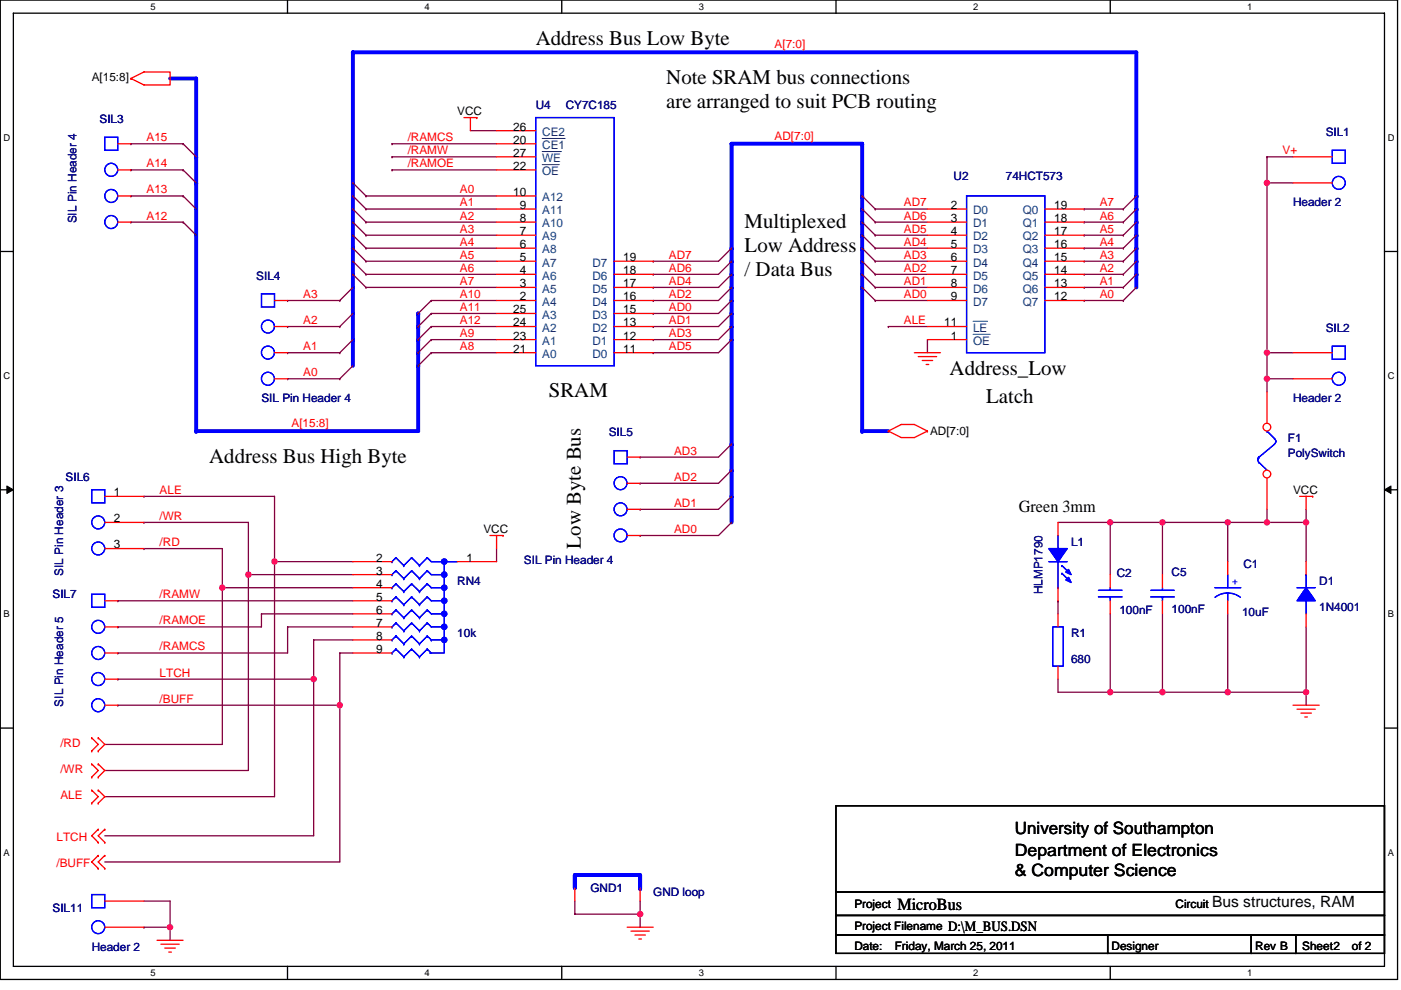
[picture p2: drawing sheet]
<svg xmlns="http://www.w3.org/2000/svg" width="297mm" height="210mm" viewBox="0 0 297 210" stroke-linecap="round" stroke-linejoin="round" font-family="sans-serif">
<path d="M.1 0h296.2v207.7h-296.2zM2.8 2.8h290.7v202.1h-290.7z" fill="none" stroke="#000" stroke-width=".28"/>
<g fill="#fff">
<path d="M31.9 .3h1.1v2.2h-1.1z"/>
<path d="M31.9 205.2h1.1v2.2h-1.1z"/>
</g>
<path d="M61 0v2.8M61 204.9v2.8" fill="none" stroke="#000" stroke-width=".28"/>
<g fill="#fff">
<path d="M90 .3h1.1v2.2h-1.1z"/>
<path d="M90 205.2h1.1v2.2h-1.1z"/>
</g>
<path d="M119.1 0v2.8M119.1 204.9v2.8" fill="none" stroke="#000" stroke-width=".28"/>
<g fill="#fff">
<path d="M148.2 .3h1.1v2.2h-1.1z"/>
<path d="M148.2 205.2h1.1v2.2h-1.1z"/>
</g>
<path d="M177.2 0v2.8M177.2 204.9v2.8" fill="none" stroke="#000" stroke-width=".28"/>
<g fill="#fff">
<path d="M206.3 .3h1.1v2.2h-1.1z"/>
<path d="M206.3 205.2h1.1v2.2h-1.1z"/>
</g>
<path d="M235.4 0v2.8M235.4 204.9v2.8" fill="none" stroke="#000" stroke-width=".28"/>
<g fill="#fff">
<path d="M264.5 .3h1.1v2.2h-1.1z"/>
<path d="M264.5 205.2h1.1v2.2h-1.1z"/>
<path d="M.8 28h1.4v2.2h-1.4z"/>
<path d="M294.2 28h1.5v2.2h-1.5z"/>
<path d="M.8 78.6h1.4v2.2h-1.4z"/>
<path d="M294.2 78.6h1.5v2.2h-1.5z"/>
</g>
<path d="M.1 53.3h2.7M293.5 53.3h2.8" fill="none" stroke="#000" stroke-width=".28"/>
<g fill="#fff">
<path d="M.8 129.1h1.3v2.2h-1.3z"/>
<path d="M294.2 129.1h1.4v2.2h-1.4z"/>
</g>
<path d="M.1 103.8h2.7M293.5 103.8h2.8" fill="none" stroke="#000" stroke-width=".28"/>
<path d="M1.5 103l1.3 .8-1.3 .8zM293.5 103.8l1.4-.8v1.6z" fill="#000" stroke="#000" stroke-width=".21"/>
<g fill="#fff">
<path d="M.7 179.6h1.4v2.2h-1.4z"/>
<path d="M294.2 179.6h1.4v2.2h-1.4z"/>
</g>
<path d="M.1 154.4h2.7M293.5 154.4h2.8M177.2 170.9h116.3v18.2h-116.3zM177.2 198.2h57.6v3.9h-57.6zM177.2 189.1h116.3v5h-116.3zM177.2 194.1h116.3v4.1h-116.3zM234.8 198.2h30.5v3.9h-30.5zM265.3 198.2h9.4v3.9h-9.4zM274.7 198.2h18.8v3.9h-18.8z" fill="none" stroke="#000" stroke-width=".28"/>
<g fill="none" stroke="#800040" stroke-width=".28">
<path d="M27.7 30.5h.1M27.7 36h.1M27.7 30.5h11.1M27.7 36h11.1M38.8 30.5h.1M38.8 36h.1M38.8 30.5l2.8 2.8M38.8 36l2.8 2.8M74.8 38.8h.1M74.8 38.8l2.8 2.8M83.1 30.5h.1M83.1 33.3h.1"/>
<path d="M83.1 36h.1M83.1 30.5h22.2M83.1 36h22.2M83.1 33.3h22.2M99.7 27.7h5.6M268.6 33.3h.1M268.6 33.3v5.5M268.6 38.8h5.5M268.6 38.8h.1M268.6 33.3h5.5M268.6 38.8v44.3M27.7 41.6h.1"/>
<path d="M27.7 47.1h.1M27.7 41.6h11.1M27.7 47.1h11.1M38.8 41.6h.1M38.8 47.1h.1M38.8 41.6l2.8 2.7M38.8 47.1l2.8 2.8M74.8 52.6h.1M74.8 49.9h.1M74.8 47.1h.1M74.8 44.3h.1M74.8 41.6h.1"/>
<path d="M74.8 58.2h.1M74.8 55.4h.1M74.8 52.6l2.8 2.8M74.8 49.9l2.8 2.7M74.8 47.1l2.8 2.8M74.8 44.3l2.8 2.8M74.8 41.6l2.8 2.7M74.8 58.2l2.8 2.7M74.8 55.4l2.8 2.8M77.6 41.6h.1M77.6 44.3h.1M77.6 47.1h.1"/>
<path d="M77.6 49.9h.1M77.6 52.6h.1M77.6 55.4h.1M77.6 58.2h.1M77.6 41.6h27.7M77.6 44.3h27.7M77.6 47.1h27.7M77.6 49.9h27.7M77.6 52.6h27.7M77.6 55.4h27.7M77.6 58.2h27.7M138.5 55.4h.1"/>
<path d="M138.5 58.2h.1M155.1 52.6h.1M155.1 55.4h.1M155.1 58.2h.1M155.1 52.6l-2.8 2.8h-13.8M155.1 55.4l-2.8 2.8h-13.8M155.1 58.2l-2.8 2.7h-13.8M182.8 41.6h.1M182.8 44.3h.1M182.8 47.1h.1M182.8 49.9h.1M182.8 52.6h.1"/>
<path d="M182.8 55.4h.1M182.8 58.2h.1M182.8 41.6l2.8 2.7M182.8 44.3l2.8 2.8M182.8 47.1l2.8 2.8M182.8 49.9l2.8 2.7M182.8 52.6l2.8 2.8M182.8 55.4l2.8 2.8M182.8 58.2l2.8 2.7M185.6 44.3h.1M185.6 47.1h.1M185.6 49.9h.1"/>
<path d="M185.6 52.6h.1M185.6 55.4h.1M185.6 58.2h.1M185.6 44.3h11M185.6 47.1h11M185.6 49.9h11M185.6 52.6h11M185.6 55.4h11M185.6 58.2h11M229.9 44.3h.1M229.9 47.1h.1M229.9 49.9h.1"/>
<path d="M229.9 52.6h.1M229.9 55.4h.1M229.9 58.2h.1M229.9 44.3h8.3M229.9 47.1h8.3M229.9 49.9h8.3M229.9 52.6h8.3M229.9 55.4h8.3M229.9 58.2h8.3M238.2 44.3h.1M238.2 47.1h.1M238.2 49.9h.1"/>
<path d="M238.2 52.6h.1M238.2 55.4h.1M238.2 58.2h.1M240.9 41.6l-2.7 2.7M240.9 44.3l-2.7 2.8M240.9 47.1l-2.7 2.8M240.9 49.9l-2.7 2.7M240.9 52.6l-2.7 2.8M240.9 55.4l-2.7 2.8M240.9 58.2l-2.7 2.7M61 63.7h.1M61 69.2h.1"/>
<path d="M61 74.8h.1M61 69.2h11M61 63.7h11M61 74.8h11M72 63.7h.1M72 69.2h.1M72 74.8h.1M74.8 60.9l-2.8 2.8M74.8 66.5l-2.8 2.7M74.8 72l-2.8 2.8M74.8 77.6l-2.8 2.7M77.6 60.9h.1"/>
<path d="M77.6 60.9h27.7M88.7 66.5h.1M88.7 69.2h.1M88.7 72h.1M88.7 74.8h.1M88.7 77.6h.1M91.4 63.7h.1M91.4 66.5h.1M91.4 69.2h.1M91.4 72h.1M91.4 74.8h.1M91.4 69.2h13.9"/>
<path d="M91.4 63.7h13.9M91.4 74.8h13.9M91.4 66.5h13.9M91.4 72h13.9M91.4 63.7l-2.7 2.8M91.4 66.5l-2.7 2.7M91.4 69.2l-2.7 2.8M91.4 72l-2.7 2.8M91.4 74.8l-2.7 2.8M138.5 60.9h.1M138.5 63.7h.1M138.5 66.5h.1"/>
<path d="M138.5 69.2h.1M138.5 72h.1M138.5 74.8h.1M155.1 60.9h.1M155.1 63.7h.1M155.1 66.5h.1M155.1 69.2h.1M155.1 72h.1M155.1 66.5l-2.8 2.7h-13.8M155.1 60.9l-2.8 2.8h-13.8M155.1 72l-2.8 2.8h-13.8M155.1 63.7l-2.8 2.8h-13.8"/>
<path d="M155.1 69.2l-2.8 2.8h-13.8M182.8 60.9h.1M182.8 60.9l2.8 2.8M185.6 60.9h.1M185.6 63.7h.1M185.6 63.7h11M185.6 60.9h11M188.3 69.2h.1M188.3 69.2h8.3M196.6 72v2.8M229.9 60.9h.1M229.9 63.7h.1"/>
<path d="M229.9 63.7h8.3M229.9 60.9h8.3M238.2 60.9h.1M238.2 63.7h.1M240.9 60.9l-2.7 2.8M268.6 74.8h5.5M268.6 74.8h.1M61 80.3h.1M61 80.3h11M72 80.3h.1M135.7 96.9h.1M155.1 94.1h.1"/>
<path d="M155.1 99.7h.1M155.1 94.1l-2.8 2.8h-16.6M155.1 99.7l-2.8 2.8h-16.6M268.6 80.3h5.5M268.6 80.3h.1M30.5 105.2h.1M30.5 110.8h.1M30.5 116.3h.1M30.5 105.2h27.7v13.9h16.6M30.5 116.3h16.6v8.3h27.7M30.5 110.8h22.2v11M58.2 119.1v49.8h-36"/>
<path d="M58.2 119.1h.1M105.3 116.3v2.8M135.7 102.5h.1M135.7 108h.1M135.7 113.5h.1M155.1 105.2h.1M155.1 110.8h.1M155.1 105.2l-2.8 2.8h-16.6M155.1 110.8l-2.8 2.7h-16.6M224.3 110.8h11.1M235.4 110.8h.1M235.4 110.8v11"/>
<path d="M235.4 110.8h11.1M246.5 110.8h.1M246.5 110.8h13.8v8.3M246.5 110.8v11M260.3 110.8h.1M260.3 110.8h16.6M268.6 110.8h.1M268.6 108v2.8M276.9 110.8v8.3M276.9 108v2.8M25 127.4h.1M25 132.9h.1"/>
<path d="M25 138.5h.1M25 127.4h49.8M47.1 124.6v33.2h-24.9M47.1 124.6h.1M52.7 121.8v41.6h-30.5M52.7 121.8h22.1M52.7 121.8h.1M74.8 130.2h-19.4v2.7h-30.4M74.8 132.9h-13.8v5.6h-36M74.8 135.7h-8.3v8.3M74.8 138.5h-2.8v11M224.3 127.4h.1"/>
<path d="M224.3 127.4v2.8M235.4 130.2v16.6M246.5 130.2v16.6M260.3 130.2v16.6M276.9 132.9v13.9M25 149.5h.1M25 144h.1M25 149.5h47M25 144h41.5M66.5 144v33.2h-44.3M66.5 144h.1M72 149.5v33.3h-49.8"/>
<path d="M72 149.5h.1M224.3 144v2.8h11.1M235.4 146.8h.1M235.4 146.8h11.1M246.5 146.8h13.8M260.3 146.8h16.6M260.3 146.8h.1M276.9 146.8h.1M276.9 146.8v2.7M30.5 191.1h5.6v5.5M30.5 196.6h5.6v2.8M30.5 196.6h.1"/>
<path d="M121.9 191.1v2.7h13.8M135.7 191.1v2.7M135.7 193.8h.1M135.7 193.8v2.8"/>
</g>
<g fill="#f0f" stroke="#f0f" stroke-width=".28">
<circle cx="276.9" cy="146.7" r=".55"/>
<circle cx="246.5" cy="110.8" r=".55"/>
<circle cx="235.4" cy="110.8" r=".54"/>
<circle cx="246.5" cy="146.7" r=".55"/>
<circle cx="235.4" cy="146.7" r=".55"/>
<circle cx="36" cy="196.6" r=".55"/>
<circle cx="268.6" cy="80.3" r=".55"/>
<circle cx="268.6" cy="38.8" r=".55"/>
<circle cx="268.6" cy="74.8" r=".54"/>
<circle cx="276.9" cy="110.8" r=".54"/>
<circle cx="268.6" cy="110.8" r=".54"/>
<circle cx="260.3" cy="110.8" r=".55"/>
<circle cx="260.3" cy="146.7" r=".55"/>
<circle cx="52.7" cy="121.8" r=".55"/>
<circle cx="47.1" cy="124.6" r=".54"/>
<circle cx="58.2" cy="119.1" r=".55"/>
<circle cx="66.5" cy="144" r=".55"/>
<circle cx="72" cy="149.5" r=".55"/>
<circle cx="135.7" cy="193.8" r=".55"/>
</g>
<g fill="none" stroke="#00f" stroke-width=".83">
<path d="M36.1 16.6h5.5v16.7M74.8 11.1h.1M74.8 11.1h166.1v30.5M74.8 11.1v41.5M41.6 33.3h.1M41.6 38.8h.1M41.6 33.3v58.1M155.1 30.5h.1M155.1 30.5v22.1M155.1 30.5h27.7M182.8 30.5v30.4M182.8 30.5h.1"/>
<path d="M74.8 52.6v19.4M74.8 52.6h.1M155.1 52.6h.1M155.1 55.4h.1M155.1 58.2h.1M155.1 52.6v58.2M182.8 41.6h.1M182.8 44.3h.1M182.8 47.1h.1M182.8 49.9h.1M182.8 52.6h.1M182.8 55.4h.1"/>
<path d="M240.9 41.6h.1M240.9 44.3h.1M240.9 47.1h.1M240.9 49.9h.1M240.9 52.6h.1M240.9 55.4h.1M240.9 58.2h.1M240.9 41.6v19.3M74.8 72h.1M74.8 72v5.6M88.7 66.5h.1M88.7 69.2h.1"/>
<path d="M88.7 72h.1M88.7 74.8h.1M88.7 77.6h.1M88.7 66.5v24.9h-47.1M155.1 60.9h.1M155.1 63.7h.1M155.1 66.5h.1M155.1 69.2h.1M155.1 72h.1M182.8 60.9h.1M182.8 60.9v30.5M41.6 91.4h.1"/>
<path d="M155.1 94.1h.1M155.1 99.7h.1M182.8 91.4h.1M182.8 91.4h5.5M155.1 105.2h.1"/>
</g>
<g fill="none" stroke="#f00" stroke-width=".28">
<path d="M27.7 16.6l2.8-1.3h5.6v2.7h-5.6zM27.7 16.6h.1M98.4 24.9h2.7M99.7 24.9v2.8M101.1 24.9h.1M193.9 74.8h5.5M194.7 75.6h3.9M195.5 76.4h2.2M196.4 77.3h.5M188.3 91.4l2.8-1.4h2.8l2.7 1.4M188.3 91.4l2.8 1.4h2.8l2.7-1.4M188.3 91.4h.1"/>
<path d="M196.6 91.4h.1M103.9 113.5h2.8M105.3 113.5v2.8M106.7 113.5h.1M275.5 105.2h2.8M276.9 105.2v2.8M278.3 105.2h.1M19.4 156.4h.1M19.4 159.2h.1M19.4 156.4l1.4 1.4-1.4 1.4M20.8 159.2h.1M20.8 156.4h.1"/>
<path d="M20.8 156.4l1.4 1.4-1.4 1.4M274.1 149.5h5.6M275 150.4h3.9M275.8 151.2h2.2M276.6 152h.6M19.4 162h.1M19.4 164.8h.1M19.4 167.5h.1M19.4 170.3h.1M19.4 162l1.4 1.4-1.4 1.4M19.4 167.5l1.4 1.4-1.4 1.4M20.8 164.8h.1"/>
<path d="M20.8 162h.1M20.8 170.3h.1M20.8 167.5h.1M20.8 175.8h.1M20.8 178.6h.1M20.8 162l1.4 1.4-1.4 1.4M20.8 167.5l1.4 1.4-1.4 1.4M20.8 175.8l-1.4 1.4 1.4 1.4M22.2 175.8h.1M22.2 178.6h.1M22.2 175.8l-1.4 1.4 1.4 1.4M20.8 181.4h.1"/>
<path d="M20.8 184.1h.1M20.8 181.4l-1.4 1.4 1.4 1.3M22.2 181.4h.1M22.2 184.1h.1M22.2 181.4l-1.4 1.4 1.4 1.3M33.3 199.4h5.5M133 196.6h5.5M133.8 197.4h3.9M134.6 198.2h2.2M135.4 199.1h.6M34.1 200.2h3.9M34.9 201h2.3"/>
<path d="M35.8 201.9h.5"/>
</g>
<path d="M266.9 96.9a.84 .84 0 0 0 0 1.1M267 98h.1M267 96.9h.1M267 98l1.6 1.7M268.6 91.4h.1M268.6 91.4l1.7 1.6M270.2 93.1l.3 .5-.3 .5M270.3 94.1l-3.3 2.8" fill="none" stroke="#00f" stroke-width=".28"/>
<circle cx="268.6" cy="100.5" r=".81" fill="#fff" stroke="#f00" stroke-width=".28"/>
<path d="M268.6 101.3v6.7" fill="none" stroke="#f00" stroke-width=".28"/>
<circle cx="268.6" cy="90.6" r=".81" fill="#fff" stroke="#f00" stroke-width=".28"/>
<g fill="none" stroke="#f00" stroke-width=".28">
<path d="M25 30.5h2.7M25 36h2.7M105.3 30.5h8.3M105.3 27.7h8.3M105.3 36h8.3M105.3 33.3h8.3M274.1 33.3h8.4M274.1 38.8h8.4M25 47.1h2.7M25 41.6h2.7M105.3 58.2h8.3M105.3 55.4h8.3"/>
<path d="M105.3 52.6h8.3M105.3 49.9h8.3M105.3 47.1h8.3M105.3 44.3h8.3M105.3 41.6h8.3M130.2 58.2h8.3M130.2 55.4h8.3M196.6 58.2h8.3M196.6 55.4h8.3M196.6 52.6h8.3M196.6 49.9h8.3M196.6 47.1h8.3"/>
<path d="M196.6 44.3h8.3M221.5 58.2h8.4M221.5 55.4h8.4M221.5 52.6h8.4M221.5 49.9h8.4M221.5 47.1h8.4M221.5 44.3h8.4M58.2 63.7h2.8M58.2 69.2h2.8M58.2 74.8h2.8M105.3 63.7h8.3M105.3 69.2h8.3"/>
<path d="M105.3 74.8h8.3M105.3 72h8.3M105.3 66.5h8.3M105.3 60.9h8.3M130.2 63.7h8.3M130.2 69.2h8.3M130.2 74.8h8.3M130.2 72h8.3M130.2 66.5h8.3M130.2 60.9h8.3M196.6 63.7h8.3M196.6 69.2h8.3"/>
<path d="M196.6 72h8.3M196.6 60.9h8.3M221.5 63.7h8.4M221.5 60.9h8.4M274.1 74.8h8.4M58.2 80.3h2.8M133 96.9h2.7M268.6 83.1v6.6M274.1 80.3h8.4M22.2 105.2h8.3M22.2 110.8h8.3M22.2 116.3h8.3"/>
<path d="M74.8 119.1h8.3M97 119.1h8.3M133 102.5h2.7M133 108h2.7M133 113.5h2.7M224.3 110.8v2.7M260.3 119.1v2.7M276.9 119.1v2.7M22.2 127.4h2.8M22.2 132.9h2.8M22.2 138.5h2.8M74.8 127.4h8.3"/>
<path d="M74.8 132.9h8.3M74.8 138.5h8.3M74.8 121.8h8.3M74.8 124.6h8.3M74.8 130.2h8.3M74.8 135.7h8.3M224.3 124.6v2.8M224.3 130.2v2.7M235.4 121.8v2.8M235.4 127.4v2.8M246.5 121.8v2.8M246.5 127.4v2.8"/>
<path d="M260.3 127.4v2.8M276.9 130.2v2.7M22.2 144h2.8M22.2 149.5h2.8M224.3 141.2v2.8M22.2 191.1h8.3M22.2 196.6h8.3M121.9 188.3v2.8M135.7 188.3v2.8"/>
</g>
<g fill="none" stroke="#00f" stroke-width=".28">
<path d="M22.2 29.1h2.8v2.8h-2.8zM113.6 24.9h16.6v52.7h-16.6zM282.5 31.9h2.7v2.7h-2.7zM204.9 41.6h16.6v33.2h-16.6zM55.4 62.3h2.8v2.8h-2.8zM282.5 73.4h2.7v2.8h-2.7zM130.2 95.5h2.8v2.8h-2.8zM19.4 103.8h2.8v2.8h-2.8zM83.1 119.1h.1M83.9 118.2h.1M83.9 118.2l-.8 .9M83.9 118.2l1.7 1.7"/>
<path d="M85.6 119.9h.1M87.3 118.2h.1M87.3 118.2l-1.7 1.7M87.3 118.2l1.6 1.7M88.9 119.9h.1M90.6 118.2h.1M90.6 118.2l.8 .9h5.6M90.6 118.2l-1.7 1.7M94.2 119.1v19.4h-3M222.4 119.1h3.9M224.3 113.5v2.8M224.3 119.1v5.5"/>
<path d="M225.1 119.9h.1M225.1 119.9l1.7 1.7M19.4 126h2.8v2.8h-2.8zM83.1 127.4h.1M83.1 130.2h.1M83.1 132.9h.1M83.1 135.7h.1M83.1 138.5h.1M83.1 121.8h.1M83.1 124.6h.1M83.9 126.6h.1M83.9 129.3h.1"/>
<path d="M83.9 132.1h.1M83.9 134.9h.1M83.9 137.6h.1M83.9 121h.1M83.9 123.8h.1M83.9 126.6l-.8 .8M83.9 126.6l1.7 1.6M83.9 129.3l-.8 .9M83.9 129.3l1.7 1.7M83.9 132.1l-.8 .8M83.9 132.1l1.7 1.7M83.9 134.9l-.8 .8"/>
<path d="M83.9 134.9l1.7 1.6M83.9 137.6l-.8 .9M83.9 137.6l1.7 1.7M83.9 121l-.8 .8M83.9 121l1.7 1.7M83.9 123.8l-.8 .8M83.9 123.8l1.7 1.6M85.6 128.2h.1M85.6 131h.1M85.6 133.8h.1M85.6 136.5h.1M85.6 139.3h.1"/>
<path d="M85.6 122.7h.1M85.6 125.4h.1M87.3 126.6h.1M87.3 129.3h.1M87.3 132.1h.1M87.3 134.9h.1M87.3 137.6h.1M87.3 121h.1M87.3 123.8h.1M87.3 126.6l-1.7 1.6M87.3 126.6l1.6 1.6M87.3 129.3l-1.7 1.7"/>
<path d="M87.3 129.3l1.6 1.7M87.3 132.1l-1.7 1.7M87.3 132.1l1.6 1.7M87.3 134.9l-1.7 1.6M87.3 134.9l1.6 1.6M87.3 137.6l-1.7 1.7M87.3 137.6l1.6 1.7M87.3 121l-1.7 1.7M87.3 121l1.6 1.7M87.3 123.8l-1.7 1.6M87.3 123.8l1.6 1.6M88.9 128.2h.1"/>
<path d="M88.9 131h.1M88.9 133.8h.1M88.9 136.5h.1M88.9 139.3h.1M88.9 122.7h.1M88.9 125.4h.1M90.6 126.6h.1M90.6 129.3h.1M90.6 132.1h.1M90.6 134.9h.1M90.6 137.6h.1M90.6 121h.1"/>
<path d="M90.6 123.8h.1M90.6 121l.8 .8h2.8M90.6 123.8l.8 .8h2.8M90.6 126.6l.8 .8h2.8M90.6 129.3l.8 .9h2.8M90.6 132.1l.8 .8h2.8M90.6 126.6l-1.7 1.6M90.6 129.3l-1.7 1.7M90.6 132.1l-1.7 1.7M90.6 134.9l-1.7 1.6M90.6 134.9l.8 .8M90.6 137.6l-1.7 1.7"/>
<path d="M90.6 137.6l.8 .9M90.6 121l-1.7 1.7M90.6 123.8l-1.7 1.6M91.4 135.7h.1M91.4 135.7h2.8M223.2 132.9h2.2v8.3h-2.2zM224.3 124.6h.1M225.1 121.6h.1M225.1 121.6l1.7 1.6M232.9 126.6h5M232.9 125.2h5M235.4 124.6v.6"/>
<path d="M235.4 126.6h.1M235.4 126.6v.8M244 126.6h5M244 125.2h5M246.5 124.6v.6M246.5 126.6h.1M246.5 126.6v.8M257.6 124.6h5.5M260.3 125.7l1.4 .3 1.3 .6M260.3 125.7l-1.4 .3-1.3 .6M260.3 125.7v1.7M260.3 121.8v2.8"/>
<path d="M275 124.6h3.9M276.9 127.4v2.8M276.9 121.8h.1M276.9 121.8v2.8M19.4 189.7h2.8v2.7h-2.8z"/>
<circle cx="23.6" cy="36" r="1.37"/>
<circle cx="283.8" cy="38.8" r="1.37"/>
<circle cx="23.6" cy="47.1" r="1.37"/>
<circle cx="23.6" cy="41.5" r="1.37"/>
<circle cx="56.8" cy="74.8" r="1.37"/>
<circle cx="56.8" cy="69.2" r="1.37"/>
<circle cx="56.8" cy="80.3" r="1.37"/>
<circle cx="283.8" cy="80.3" r="1.37"/>
<circle cx="20.8" cy="110.8" r="1.37"/>
<circle cx="20.8" cy="116.3" r="1.37"/>
<circle cx="131.6" cy="102.4" r="1.37"/>
<circle cx="131.6" cy="108" r="1.37"/>
<circle cx="131.6" cy="113.5" r="1.37"/>
<circle cx="20.8" cy="132.9" r="1.37"/>
<circle cx="20.8" cy="138.4" r="1.37"/>
<circle cx="20.8" cy="149.5" r="1.37"/>
<circle cx="20.8" cy="144" r="1.37"/>
<circle cx="20.8" cy="196.6" r="1.37"/>
</g>
<path d="M115 29.4h4.8M115 34.9h3.6M115 32.1h4M206.3 68.1h3.1M206.3 70.9h3.6" fill="none" stroke="#004080" stroke-width=".21"/>
<g fill="#00f" stroke="#00f" stroke-width=".28">
<path d="M276.9 124.6l2 2.8h-3.9z" fill-rule="evenodd"/>
<path d="M276.9 124.6l2 2.8h-3.9z" fill-rule="evenodd"/>
<path d="M222.4 116.3h3.9l-2 2.8z" fill-rule="evenodd"/>
<path d="M226 123l.5-.6 .6 1.1z" fill-rule="evenodd"/>
<path d="M226 121.3l.5-.6 .6 1.1z" fill-rule="evenodd"/>
<path d="M222.4 116.3h3.9l-2 2.8z" fill-rule="evenodd"/>
<path d="M226 123l.5-.6 .6 1.1z" fill-rule="evenodd"/>
<path d="M226 121.3l.5-.6 .6 1.1z" fill-rule="evenodd"/>
<circle cx="94.2" cy="119.1" r=".55"/>
<circle cx="94.2" cy="121.8" r=".55"/>
<circle cx="94.2" cy="124.6" r=".55"/>
<circle cx="94.2" cy="127.4" r=".55"/>
<circle cx="94.2" cy="132.9" r=".55"/>
<circle cx="94.2" cy="130.1" r=".55"/>
<circle cx="94.2" cy="135.7" r=".55"/>
</g>
<path d="M121.9 188.3v-2.8h13.8v2.8M135.7 188.3h.1" fill="none" stroke="#00f" stroke-width=".83"/>
<g fill="#f0f" stroke="#f0f" stroke-width=".28">
<circle cx="276.9" cy="146.7" r=".55"/>
<circle cx="246.5" cy="110.8" r=".55"/>
<circle cx="235.4" cy="110.8" r=".54"/>
<circle cx="246.5" cy="146.7" r=".55"/>
<circle cx="235.4" cy="146.7" r=".55"/>
<circle cx="36" cy="196.6" r=".55"/>
<circle cx="268.6" cy="80.3" r=".55"/>
<circle cx="268.6" cy="38.8" r=".55"/>
<circle cx="268.6" cy="74.8" r=".54"/>
<circle cx="276.9" cy="110.8" r=".54"/>
<circle cx="268.6" cy="110.8" r=".54"/>
<circle cx="260.3" cy="110.8" r=".55"/>
<circle cx="260.3" cy="146.7" r=".55"/>
<circle cx="52.7" cy="121.8" r=".55"/>
<circle cx="47.1" cy="124.6" r=".54"/>
<circle cx="58.2" cy="119.1" r=".55"/>
<circle cx="66.5" cy="144" r=".55"/>
<circle cx="72" cy="149.5" r=".55"/>
<circle cx="135.7" cy="193.8" r=".55"/>
</g>
<g font-size="4.4">
<text x="113.6" y="9.5">Address Bus Low Byte</text>
<text x="141.3" y="17.8">Note SRAM bus connections</text>
<text x="141.3" y="23">are arranged to suit PCB routing</text>
<text x="157.9" y="48.3">Multiplexed</text>
<text x="157.9" y="53.4">Low Address</text>
<text x="157.9" y="58.6">/ Data Bus</text>
<text x="201.3" y="79.6">Address_Low</text>
<text x="116.3" y="84.3">SRAM</text>
<text x="209.1" y="85.4">Latch</text>
<text x="44.4" y="98.1">Address Bus High Byte</text>
<text x="123.1" y="116.3" transform="rotate(-90 123.1 116.3)">Low Byte Bus</text>
</g>
<g font-size="3.6">
<text x="216" y="108.5">Green 3mm</text>
<text x="215.2" y="176.8">University of Southampton</text>
<text x="215.2" y="181.5">Department of Electronics</text>
<text x="215.2" y="185.7">&amp; Computer Science</text>
<text x="190.3" y="192.9">MicroBus</text>
</g>
<text font-size="3.3" x="257" y="192.4">Bus structures, RAM</text>
<text font-size="3" x="201.1" y="197.4">D:\M_BUS.DSN</text>
<g font-size="2.5" fill="#f00">
<text x="164.2" y="10.3">A[7:0]</text>
<text x="31.1" y="29.9">A15</text>
<text x="86.4" y="29.9">/RAMCS</text>
<text x="164.2" y="29.7">AD[7:0]</text>
<text x="31.1" y="35.5">A14</text>
<text x="86.4" y="32.7">/RAMW</text>
<text x="86.4" y="35.5">/RAMOE</text>
<text x="271.9" y="32.7">V+</text>
<text x="31.1" y="41">A13</text>
<text x="97.5" y="41">A0</text>
<text x="31.1" y="46.5">A12</text>
<text x="97.5" y="43.8">A1</text>
<text x="97.5" y="46.5">A2</text>
<text x="191.6" y="43.8">AD7</text>
<text x="191.6" y="46.5">AD6</text>
<text x="233.2" y="43.8">A7</text>
<text x="233.2" y="46.5">A6</text>
<text x="97.5" y="49.3">A3</text>
<text x="97.5" y="52.1">A4</text>
<text x="191.6" y="49.3">AD5</text>
<text x="191.6" y="52.1">AD4</text>
<text x="233.2" y="49.3">A5</text>
<text x="233.2" y="52.1">A4</text>
<text x="97.5" y="54.8">A5</text>
<text x="97.5" y="57.6">A6</text>
<text x="141.8" y="54.8">AD7</text>
<text x="141.8" y="57.6">AD6</text>
<text x="191.6" y="54.8">AD3</text>
<text x="191.6" y="57.6">AD2</text>
<text x="233.2" y="54.8">A3</text>
<text x="233.2" y="57.6">A2</text>
<text x="64.3" y="63.2">A3</text>
<text x="97.5" y="60.4">A7</text>
<text x="97.5" y="63.2">A10</text>
<text x="97.5" y="65.9">A11</text>
<text x="141.8" y="60.4">AD4</text>
<text x="141.8" y="63.2">AD2</text>
<text x="141.8" y="65.9">AD0</text>
<text x="191.6" y="60.4">AD1</text>
<text x="191.6" y="63.2">AD0</text>
<text x="233.2" y="60.4">A1</text>
<text x="233.2" y="63.2">A0</text>
<text x="64.3" y="68.7">A2</text>
<text x="97.5" y="68.7">A12</text>
<text x="97.5" y="71.5">A9</text>
<text x="141.8" y="68.7">AD1</text>
<text x="141.8" y="71.5">AD3</text>
<text x="191.6" y="68.7">ALE</text>
<text x="64.3" y="74.2">A1</text>
<text x="97.5" y="74.2">A8</text>
<text x="141.8" y="74.2">AD5</text>
<text x="64.3" y="79.8">A0</text>
<text x="61.8" y="90.6">A[15:8]</text>
<text x="142.9" y="96.4">AD3</text>
<text x="142.9" y="101.9">AD2</text>
<text x="33.8" y="104.7">ALE</text>
<text x="142.9" y="107.4">AD1</text>
<text x="33.8" y="110.2">/WR</text>
<text x="142.9" y="113">AD0</text>
<text x="33.8" y="115.8">/RD</text>
<text x="33.8" y="126.8">/RAMW</text>
<text x="33.8" y="132.4">/RAMOE</text>
<text x="33.8" y="137.9">/RAMCS</text>
<text x="33.8" y="143.4">LTCH</text>
<text x="33.8" y="149">/BUFF</text>
<text x="12.8" y="158.4">/RD</text>
<text x="12.8" y="163.9">/WR</text>
<text x="12.8" y="169.5">ALE</text>
<text x="12" y="178.3">LTCH</text>
<text x="12" y="183.9">/BUFF</text>
</g>
<g font-size="2.5">
<text x="19.4" y="17.2">A[15:8]</text>
<text x="97" y="24.4">VCC</text>
<text x="108.8" y="27.7">26</text>
<text x="108.8" y="30.5">20</text>
<text x="108.8" y="33.2">27</text>
<text x="108.8" y="36">22</text>
<text x="108.8" y="41.5">10</text>
<text x="110.2" y="47.1">8</text>
<text x="110.2" y="44.3">9</text>
<text x="201.6" y="44.3">2</text>
<text x="201.6" y="47.1">3</text>
<text x="223.5" y="44.3">19</text>
<text x="223.5" y="47.1">18</text>
<text x="110.2" y="52.6">6</text>
<text x="110.2" y="49.8">7</text>
<text x="201.6" y="49.8">4</text>
<text x="201.6" y="52.6">5</text>
<text x="223.5" y="49.8">17</text>
<text x="223.5" y="52.6">16</text>
<text x="110.2" y="58.1">4</text>
<text x="110.2" y="55.4">5</text>
<text x="132.1" y="58.1">18</text>
<text x="132.1" y="55.4">19</text>
<text x="201.6" y="55.4">6</text>
<text x="201.6" y="58.1">7</text>
<text x="223.5" y="55.4">15</text>
<text x="223.5" y="58.1">14</text>
<text x="110.2" y="63.7">2</text>
<text x="110.2" y="60.9">3</text>
<text x="132.1" y="63.7">16</text>
<text x="132.1" y="60.9">17</text>
<text x="201.6" y="60.9">8</text>
<text x="201.6" y="63.7">9</text>
<text x="223.5" y="60.9">13</text>
<text x="223.5" y="63.7">12</text>
<text x="108.8" y="72">23</text>
<text x="108.8" y="69.2">24</text>
<text x="108.8" y="66.4">25</text>
<text x="132.1" y="72">12</text>
<text x="132.1" y="69.2">13</text>
<text x="132.1" y="66.4">15</text>
<text x="200.2" y="69.2">11</text>
<text x="201.6" y="72">1</text>
<text x="108.8" y="74.8">21</text>
<text x="132.1" y="74.8">11</text>
<text x="197.2" y="92.2">AD[7:0]</text>
<text x="24.2" y="105.2">1</text>
<text x="274.1" y="104.7">VCC</text>
<text x="24.2" y="110.7">2</text>
<text x="102.5" y="113">VCC</text>
<text x="24.2" y="116.3">3</text>
<text x="79.8" y="119.1">2</text>
<text x="98.9" y="119.1">1</text>
<text x="79.8" y="121.8">3</text>
<text x="79.8" y="124.6">4</text>
<text x="79.8" y="127.4">5</text>
<text x="79.8" y="130.1">6</text>
<text x="79.8" y="132.9">7</text>
<text x="79.8" y="135.7">8</text>
<text x="79.8" y="138.4">9</text>
<text x="181.1" y="197.2">Project Filename</text>
<text x="181.1" y="192.4">Project</text>
<text x="249.2" y="192.4">Circuit</text>
<text x="181.1" y="201.3">Date:</text>
<text x="189.7" y="201.3">Friday, March 25, 2011</text>
<text x="235.7" y="201.3">Designer</text>
<text x="266.1" y="201.3">Rev B</text>
<text x="276.1" y="201.3">Sheet2</text>
<text x="286.6" y="201.3">of 2</text>
</g>
<g font-size="2.5" fill="#000080">
<text x="113.6" y="23">U4</text>
<text x="119.9" y="23">CY7C185</text>
<text x="21.1" y="26.1">SIL3</text>
<text x="281.1" y="28.8">SIL1</text>
<text x="202.2" y="38.2">U2</text>
<text x="213.2" y="38.2">74HCT573</text>
<text x="16.2" y="47.4" transform="rotate(-90 16.2 47.4)">SIL Pin Header 4</text>
<text x="274.1" y="43.8">Header 2</text>
<text x="54.3" y="59.3">SIL4</text>
<text x="281.1" y="70.4">SIL2</text>
<text x="55.4" y="85.3">SIL Pin Header 4</text>
<text x="274.1" y="85.3">Header 2</text>
<text x="129.1" y="92.5">SIL5</text>
<text x="273" y="93.6">F1</text>
<text x="13.9" y="101.9">SIL6</text>
<text x="273" y="96.9">PolySwitch</text>
<text x="111.1" y="119.6">SIL Pin Header 4</text>
<text x="227.1" y="115.8">L1</text>
<text x="13.4" y="122.1" transform="rotate(-90 13.4 122.1)">SIL Pin Header 3</text>
<text x="97" y="124.1">RN4</text>
<text x="236.8" y="122.4">C2</text>
<text x="248.4" y="122.1">C5</text>
<text x="263.6" y="120.5">C1</text>
<text x="279.7" y="124.1">D1</text>
<text x="11.1" y="126.8">SIL7</text>
<text x="221.1" y="126" transform="rotate(-90 221.1 126)">HLMP1790</text>
<text x="237.3" y="130.2">100nF</text>
<text x="248.4" y="129.9">100nF</text>
<text x="263.4" y="130.7">10uF</text>
<text x="279.7" y="129.6">1N4001</text>
<text x="97" y="135.1">10k</text>
<text x="227.1" y="135.1">R1</text>
<text x="227.1" y="140.7">680</text>
<text x="13.4" y="149.8" transform="rotate(-90 13.4 149.8)">SIL Pin Header 5</text>
<text x="125.2" y="189.1">GND1</text>
<text x="138.5" y="189.9">GND loop</text>
<text x="11.1" y="193.3">SIL11</text>
<text x="19.4" y="201.6">Header 2</text>
</g>
<g font-size="2.5" fill="#004080">
<text x="115" y="28.8">CE2</text>
<text x="115" y="31.6">CE1</text>
<text x="115" y="34.4">WE</text>
<text x="115" y="37.1">OE</text>
<text x="115" y="45.4">A11</text>
<text x="115" y="42.7">A12</text>
<text x="206.3" y="45.4">D0</text>
<text x="216.8" y="45.4">Q0</text>
<text x="115" y="53.7">A8</text>
<text x="115" y="51">A9</text>
<text x="115" y="48.2">A10</text>
<text x="206.3" y="48.2">D1</text>
<text x="206.3" y="51">D2</text>
<text x="206.3" y="53.7">D3</text>
<text x="216.8" y="48.2">Q1</text>
<text x="216.8" y="51">Q2</text>
<text x="216.8" y="53.7">Q3</text>
<text x="115" y="59.3">A6</text>
<text x="115" y="56.5">A7</text>
<text x="125.6" y="59.3">D6</text>
<text x="125.6" y="56.5">D7</text>
<text x="206.3" y="56.5">D4</text>
<text x="206.3" y="59.3">D5</text>
<text x="216.8" y="56.5">Q4</text>
<text x="216.8" y="59.3">Q5</text>
<text x="115" y="64.8">A4</text>
<text x="115" y="62.1">A5</text>
<text x="125.6" y="64.8">D4</text>
<text x="125.6" y="62.1">D5</text>
<text x="206.3" y="62.1">D6</text>
<text x="206.3" y="64.8">D7</text>
<text x="216.8" y="62.1">Q6</text>
<text x="216.8" y="64.8">Q7</text>
<text x="115" y="70.4">A2</text>
<text x="115" y="67.6">A3</text>
<text x="125.6" y="70.4">D2</text>
<text x="125.6" y="67.6">D3</text>
<text x="206.3" y="70.4">LE</text>
<text x="115" y="75.9">A0</text>
<text x="115" y="73.1">A1</text>
<text x="125.6" y="75.9">D0</text>
<text x="125.6" y="73.1">D1</text>
<text x="206.3" y="73.1">OE</text>
</g>
<text font-size="2.5" fill="#00f" x="261.2" y="124.1">+</text>
<g font-size="2">
<text x="31.9" y="2.1">5</text>
<text x="90" y="2.1">4</text>
<text x="148.2" y="2.1">3</text>
<text x="206.3" y="2.1">2</text>
<text x="264.5" y="2.1">1</text>
<text x=".8" y="29.8">D</text>
<text x="294.2" y="29.8">D</text>
<text x=".8" y="80.3">C</text>
<text x="294.2" y="80.3">C</text>
<text x=".8" y="130.9">B</text>
<text x="294.2" y="130.9">B</text>
<text x=".8" y="181.4">A</text>
<text x="294.2" y="181.4">A</text>
<text x="31.9" y="207">5</text>
<text x="90" y="207">4</text>
<text x="148.2" y="207">3</text>
<text x="206.3" y="207">2</text>
<text x="264.5" y="207">1</text>
</g>
</svg>
